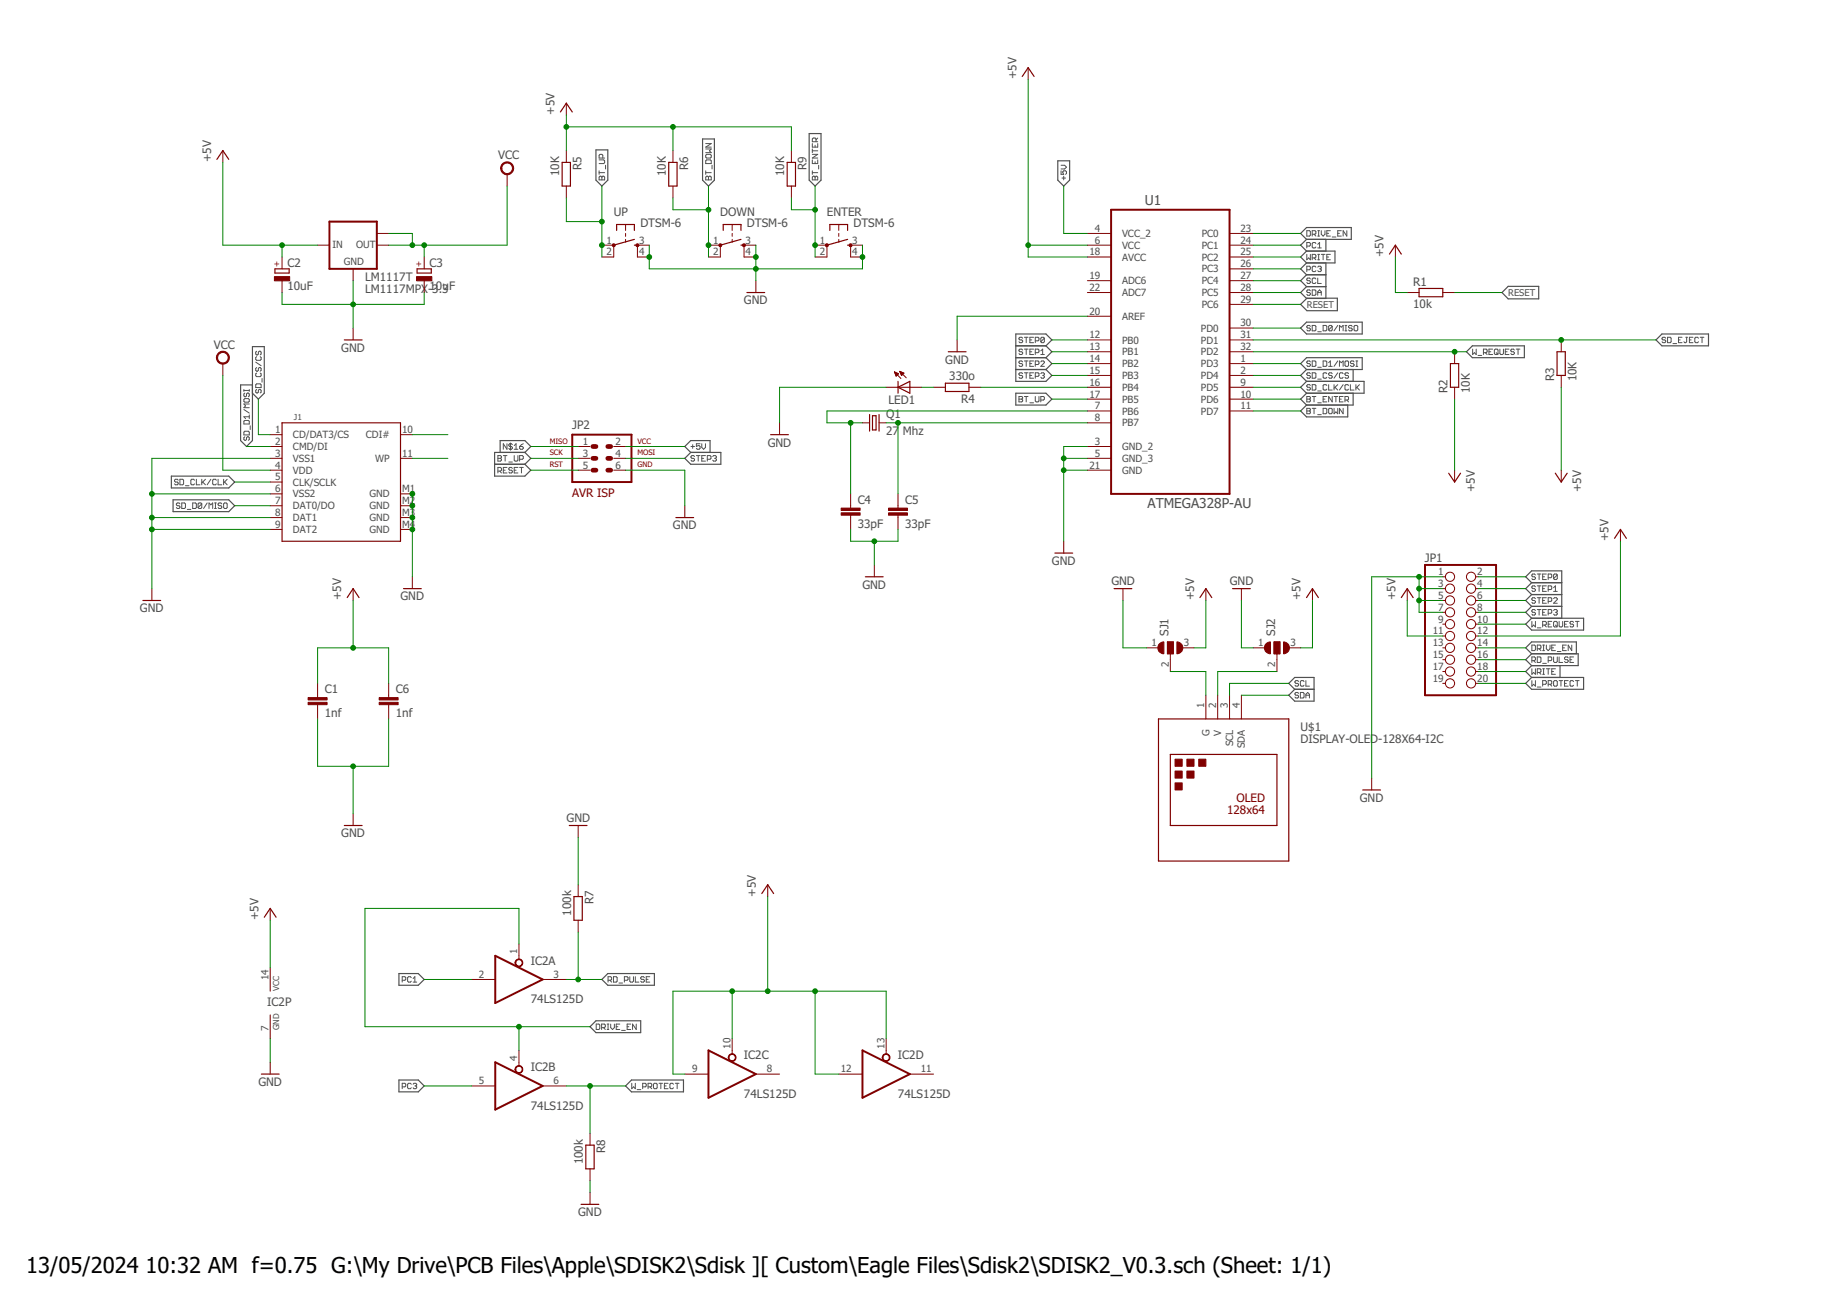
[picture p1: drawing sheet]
<svg xmlns="http://www.w3.org/2000/svg" width="297mm" height="210mm" viewBox="0 0 297 210" stroke-linecap="round" stroke-linejoin="round" font-family="sans-serif">
<g fill="none" stroke="#505050" stroke-width=".19">
<path d="M95.8 24.1h1.9v4.9l-.9 .9-1-.9zM113 22.4h1.9v6.6l-1 .9-.9-.9zM130.1 21.5h1.9v7.5l-.9 .9-1-.9zM170.1 25.9h1.9v3.1l-.9 .9-1-.9zM209.2 37.5l.9-.9h7.2v1.9h-7.2zM210.1 38.5l-.9 .9 .9 1M213.2 38.5v1.9M163.4 57.5h4.8M163.4 59.4h4.8M163.4 55.6h4.8M168.2 55.6l1-.9-1-1h-4.8v7.6h4.8l1-.9-1-1M168.2 55.6l1 1-1 .9"/>
<path d="M168.2 57.5l1 1-1 .9M209.2 58.5l.9-1h9v1.9h-9zM209.2 52.8l.9-1h9v1.9h-9zM209.2 49l1-1h4.9v2h-4.9zM210.1 40.4h4.6v1.9h-4.6M210.1 40.4l-.9 .9 .9 1M210.1 44.2l-.9 .9 .9 1M210.1 44.2h3.1M210.1 46.1h3.1M210.1 59.4l-.9 1 .9 .9M210.1 42.3l-.9 .9 .9 1M213.2 42.3v5.7h-3.1l-.9-.9 .9-1"/>
<path d="M217.6 59.4v1.9M235.8 56.6l1-1h8.4v1.9h-8.4zM241.6 47.1l.9-1h5v2h-5zM266.3 54.7l1-1h7.5v1.9h-7.5zM27.6 76.6h9.2l.9 .9-.9 1h-9.2zM40.6 61.9h-1.9v9l.9 .9 1-.9v-15.1h1.9v7.4l-.9 1-1-1M79.5 74.7h4.9M80.4 72.8v-1.9h4l1 .9-1 1M84.4 72.8h-4.9v3.8h4.9l1-1-1-.9M84.4 72.8l1 .9-1 1M111.1 72.8l-1-1 1-.9h3.1v1.9M111.1 72.8h4.8v1.9h-4.8l-1-1z"/>
<path d="M163.4 63.2h4.8l1 1-1 1h-4.8zM210.1 61.3h9.3v1.9h-9.3M210.1 61.3l-.9 1 .9 .9M210.1 63.2l-.9 1 .9 1M210.1 65.2l-.9 .9 .9 1h6.6v-1.9M217.6 63.2v2h-7.5M27.8 80.4h9l.9 .9-.9 1h-9zM246.3 93.7l-.9-.9 .9-1h4.9v7.6M246.3 93.7h4.9M246.3 93.7l-.9 1 .9 .9M246.3 95.6h4.9M246.3 95.6l-.9 1 .9 .9"/>
<path d="M246.3 97.5h4.9M246.3 97.5l-.9 1 .9 .9M246.3 99.4h8.4v1.9h-8.4l-.9-.9zM207.3 109.9l.9-.9h3.1v3.8h-3.1l-.9-1 .9-.9zM208.2 110.9h3.1M246.3 105.2l-.9-1 .9-.9h7.2v1.9M246.3 105.2h7.5v1.9h-7.5M246.3 107.1l-.9 .9 .9 1M246.3 109h8.4v1.9h-8.4l-.9-1zM246.3 105.2l-.9 .9 .9 1M250.9 107.1v1.9M64.2 156.6h3.1l.9 .9-.9 1h-3.1z"/>
<path d="M96.8 157.5l.9-.9h7.5v1.9h-7.5zM64.2 173.7h3.1l.9 1-.9 .9h-3.1zM94.9 165.1l.9-.9h7.2v1.9h-7.2zM100.6 174.7l1-1h8.3v1.9h-8.3z"/>
</g>
<g fill="none" stroke="#505050" stroke-width=".16">
<path d="M96.4 27.5v.5M96.4 25.7h.7l.1 .2v.3l-.1 .1h-.7M96.4 27.8h.8M96.5 28.3l.3 .2 .3-.2 .1 .2v.4h-.8v-.4zM96.8 28.5v.4M96.9 25.4v-.4l-.1-.2h-.3l-.1 .2v.4h.8M97.4 26.6v.6M113.5 28.5l.1-.2 .3 .2 .3-.2 .2 .2v.4h-.9zM113.5 27.8h.9M113.5 25.9l.1-.2h.6l.2 .2v.4h-.9zM113.5 25l.1-.2h.6l.2 .2v.3l-.2 .1h-.6l-.1-.1zM113.5 23.1h.9l-.9 .6h.9"/>
<path d="M113.5 27.5v.5M113.5 24h.9l-.3 .3 .3 .3h-.9M113.9 28.5v.4M114.5 26.6v.6M130.6 28.5l.2-.2 .3 .2 .3-.2 .1 .2v.4h-.9zM130.6 27.8h.9M130.6 25.7v.6h.9v-.6M130.6 24.8h.9l-.9 .6h.9M130.6 23.1v.6h.9v-.6M130.6 24v.6M130.6 27.5v.5M130.6 24.3h.9"/>
<path d="M131.1 23.4v.3M131.1 26v.3M131.1 28.5v.4M131.2 22.8v-.4l-.1-.2h-.3l-.2 .2v.4h.9M131.5 22.2l-.3 .3M131.7 26.6v.6M170.6 27.5v.5h.5l-.2-.4 .2-.1h.3l.1 .1v.3l-.1 .1M170.6 26.6h.6l.3 .3-.3 .3h-.6M170.8 28.6h.6M171.1 28.3v.6M210.2 37.1h.4l.1 .2v.5l-.1 .2h-.4zM210.2 39.6h.4l.1-.2-.1-.4h-.4v.9"/>
<path d="M211 37.7h.5l.1-.2v-.2l-.1-.2h-.5v.9M211.3 37.7l.3 .3M211.6 39.2l-.1-.2h-.3l-.2 .2v.5l.2 .2h.3l.1-.2M211.9 38h.3M211.9 37.1h.3M211.9 39.9h.6M211.9 39.3l.3-.3v.9M212.1 37.1v.9M212.5 37.1v.6l.3 .3 .3-.3v-.6M213.4 37.5h.3M214 37.1h-.6v.9h.6M214.2 38.1h.6"/>
<path d="M215.1 37.5h.3M215.7 37.1h-.6v.9h.6M216.6 37.1v.9l-.6-.9v.9M41.1 58.3l.9 .5M41.3 56.5l-.2 .1v.3l.3 .2 .2-.2v-.3l.2-.1 .2 .1v.3l-.2 .2M41.3 57.4l-.2 .1v.3l.2 .2h.5l.2-.2v-.3l-.2-.1M41.3 59.1l-.2 .2v.3l.3 .1 .2-.1v-.3l.2-.2 .2 .2v.3l-.2 .1M164.5 58.2l-.2-.1h-.3l-.1 .2 .1 .2h.3l.2 .3-.2 .1h-.3l-.1-.1M164.5 54.4l-.2-.1h-.3l-.1 .2 .1 .2h.3l.2 .3-.2 .1h-.3l-.1-.1M164.5 56.3l-.2-.1h-.3l-.1 .2 .1 .2h.3l.2 .3-.2 .1h-.3l-.1-.1M164.7 58.1h.6M164.7 54.3h.6"/>
<path d="M164.7 56.2h.6M164.7 60h.6M165 54.3v.8M165 56.2v.8M165 58.1v.8M165 60v.8M165.6 58.5h.3M165.6 54.7h.3M165.6 56.6h.3M166.2 58.1h-.6v.8h.6M166.2 54.3h-.6v.8h.6M166.2 56.2h-.6v.8h.6"/>
<path d="M166.2 60h-.6v.8h.6M166.5 58.6h.4l.2-.1v-.3l-.2-.1h-.4v.8M166.5 54.8h.4l.2-.1v-.3l-.2-.1h-.4v.8M166.5 56.7h.4l.2-.1v-.3l-.2-.1h-.4v.8M167.4 58.2l.1-.1h.3l.2 .1-.6 .7h.6M167.4 57h.6M167.4 56.4l.3-.2v.8M168 54.4l-.2-.1h-.3l-.1 .1v.6M168 54.4v.6l-.2 .1h-.3l-.1-.1M168 54.4l-.6 .6M210.2 40.9v.9l.3-.3 .2 .3v-.9M210.2 43.4h.4l.1-.2-.1-.4h-.4v.9"/>
<path d="M210.7 58.2l-.1-.1h-.3l-.1 .1 .1 .3h.3l.1 .1-.1 .3h-.3l-.1-.1M210.7 44.9l-.1-.2h-.3l-.1 .2 .1 .2h.3l.1 .2-.1 .3h-.3l-.1-.2M210.7 46.8l-.1-.2h-.3l-.1 .2 .1 .3h.3l.1 .1-.1 .3h-.3l-.1-.2M210.7 52.5l-.1-.2h-.3l-.1 .2 .1 .3h.3l.1 .1-.1 .3h-.3l-.1-.1M211 58.1h.5l.1 .1v.6l-.1 .1h-.5zM211 41.5h.5l.1-.2v-.2l-.1-.2h-.5v.9M211 46.6h.5l.1 .2v.5l-.1 .2h-.5zM211 52.3h.5l.1 .2v.6l-.1 .1h-.5zM211 60h.5l.1 .1v.6l-.1 .1h-.5zM211.3 41.5l.3 .3M211.6 43l-.1-.2h-.3l-.2 .2v.5l.2 .2h.3l.1-.2M211.6 44.9l-.1-.2h-.3l-.2 .2v.5l.2 .2h.3l.1-.2"/>
<path d="M211.9 59.1h.6M211.9 43l.2-.2h.2l.2 .2-.2 .2M211.9 47.5v-.6l.3-.3 .3 .3v.6M211.9 40.9h.3M211.9 41.8h.3M211.9 44.7v.9h.6M211.9 47.1h.6M211.9 53.4h.6M212.1 40.9v.9M212.2 43.2h.1M212.3 43.2l.2 .2-.2 .3h-.2l-.2-.2M212.5 40.9h.6"/>
<path d="M212.8 58.1h.4l.2 .1v.6l-.2 .1h-.4zM212.8 40.9v.9M212.8 52.3h.4l.2 .2v.6l-.2 .1h-.4zM213.4 41.3h.3M213.7 58.9h.5M213.7 58.3l.3-.2v.8M214 40.9h-.6v.9h.6M214.2 52.5l-.1-.2h-.3l-.1 .2v.6M214.2 52.5v.6l-.1 .1h-.3l-.1-.1M214.2 52.5l-.5 .6M215.1 58.1l-.6 .8M215.1 60l-.6 .8"/>
<path d="M215.1 52.3l-.6 .9M215.4 53.2v-.9l.3 .3 .3-.3v.9M215.4 58.9v-.8l.3 .2 .3-.2v.8M216.3 52.3h.3M216.3 53.2h.3M216.5 58.1h.2l.2 .1v.6l-.2 .1h-.2l-.2-.1v-.6zM216.5 52.3v.9M217.5 52.5l-.2-.2h-.3l-.1 .3 .1 .2h.3l.2 .3-.2 .1h-.3l-.1-.1M217.8 58.2l-.2-.1h-.3l-.1 .2 .1 .2h.3l.2 .3-.2 .1h-.3l-.1-.1M217.9 52.3h.3l.2 .2v.6l-.2 .1h-.3l-.1-.1v-.6zM218.1 58.1h.3M218.1 58.9h.3"/>
<path d="M218.2 58.1v.8M236.8 56.2v.8l.3-.3 .3 .3v-.8M237.7 57.2h.6M238.6 56.7h.4l.2-.1v-.3l-.2-.1h-.4v.8M238.9 56.7l.3 .3M239.5 56.6h.3M240.1 56.2h-.6v.8h.6M240.5 56.2h.3l.1 .1v.6l-.1 .1h-.3l-.2-.1v-.6zM240.6 56.7l.3 .3M241.2 56.2v.7l.2 .1h.2l.2-.1v-.7M242.1 56.6h.3M242.7 56.2h-.6v.8h.6"/>
<path d="M243.5 56.3l-.1-.1h-.3l-.1 .1 .1 .3h.3l.1 .1-.1 .3h-.3l-.1-.1M243.8 56.2h.6M244.1 56.2v.8M267.9 54.4l-.2-.1h-.3l-.1 .2 .1 .2h.3l.2 .3-.2 .1h-.3l-.1-.1M268.2 54.3h.4l.2 .1v.6l-.2 .1h-.4zM269 55.3h.6M269.9 54.7h.3M270.5 54.3h-.6v.8h.6M271.1 54.3h.3M271.3 54.3v.7l-.2 .1-.3-.1M271.7 54.7h.3M272.3 54.3h-.6v.8h.6"/>
<path d="M273.2 54.4l-.2-.1h-.3l-.1 .1v.6l.1 .1h.3l.2-.1M273.4 54.3h.6M273.7 54.3v.8M28.7 77.2l-.2-.1h-.3l-.1 .1 .1 .3h.3l.2 .2-.2 .3h-.3l-.1-.2M28.9 77.1h.5l.1 .1v.6l-.1 .2h-.5zM29.8 78.1h.6M31.3 77.2l-.2-.1h-.3l-.1 .1v.6l.1 .2h.3l.2-.2M31.6 77.1v.9h.6M32.4 77.1v.9M32.6 77.5l.4 .5M33 77.1l-.6 .6M33.9 77.1l-.6 .9"/>
<path d="M34.8 77.2l-.2-.1h-.2l-.2 .1v.6l.2 .2h.2l.2-.2M35.1 77.1v.9h.6M36 77.1v.9M36.1 77.5l.4 .5M36.5 77.1l-.5 .6M39.2 62.7v.2M39.2 64.3l.2-.2h.5l.2 .2v.3l-.2 .1h-.5l-.2-.1zM39.2 67.8l.2-.2h.5l.2 .2v.4h-.9zM39.2 65.9l.9 .5M39.2 62.8h.9M39.4 70.3l-.2 .1v.3l.3 .1 .1-.1v-.3l.3-.1 .2 .1v.3l-.2 .1M39.4 63.2l-.2 .2v.3l.2 .1 .2-.1v-.3l.2-.2 .3 .2v.3l-.2 .1"/>
<path d="M39.4 69.4h.5l.2 .1v.5h-.9v-.5zM40.1 62.7v.2M40.1 66.7v.6M40.1 67h-.9l.3 .3M40.1 65h-.9l.3 .3-.3 .3h.9M40.2 68.5v.6M41.1 61.9l.2-.2h.5l.2 .2v.4h-.9zM41.3 62.6l-.2 .2v.3l.3 .1 .2-.1v-.3l.2-.2 .2 .2v.3l-.2 .1M41.3 60l-.2 .1v.3l.2 .2h.5l.2-.2v-.3l-.2-.1M42.1 60.9v.6M80.1 73.3h.4l.1 .1-.1 .3 .1 .3-.1 .2h-.4zM80.1 73.7h.4"/>
<path d="M80.1 75.8h.4l.1-.2v-.3l-.1-.1h-.4v.9M80.4 75.8l.2 .3M80.9 73.3h.6M80.9 75.6h.3M81.2 73.3v.9M81.5 71.4v.9l-.6-.9v.9M81.5 75.2h-.6v.9h.6M81.8 74.3h.6M82.1 71.2v1.2M82.4 71.5l-.1-.1h-.3l-.2 .3 .2 .1h.3l.1 .3-.1 .2h-.3l-.2-.2M82.4 75.3l-.1-.1h-.3l-.2 .3 .2 .1h.3l.1 .3-.1 .2h-.3l-.2-.2M82.7 72.3h.6"/>
<path d="M82.7 73.3v.7l.1 .2h.3l.2-.2v-.7M82.7 71.7l.3-.3v.9M82.7 75.6h.3M83.3 75.2h-.6v.9h.6M83.6 71.8h.4l.2 .3-.2 .2h-.3l-.1-.2zM83.6 73.9h.4l.2-.2v-.3l-.2-.1h-.4v.9M83.6 75.2h.6M83.9 75.2v.9M84.2 71.4l-.6 .4M111.1 71.8h.6M111.4 71.5v.6M111.7 73.4l-.2-.1h-.2l-.2 .1 .2 .3h.2l.2 .2-.2 .3h-.2l-.2-.2"/>
<path d="M112 73.3h.6M112.3 73.3v.9M112.6 71.4h-.6v.4l.3-.1 .3 .1v.3l-.2 .2h-.3l-.1-.2M112.9 71.4v.6l.3 .3 .3-.3v-.6M112.9 73.7h.3M113.5 73.3h-.6v.9h.6M113.7 73.9h.5l.1-.2v-.3l-.1-.1h-.5v.9M114.6 73.4l.2-.1h.3l.1 .1-.1 .3M114.9 73.7h.2M115.1 73.7l.1 .2-.1 .3h-.3l-.2-.2M163.9 63.8h.4l.2 .1-.2 .3 .2 .3-.2 .1h-.4zM163.9 64.2h.4"/>
<path d="M164.5 60.1l-.2-.1h-.3l-.1 .1 .1 .3h.3l.2 .1-.2 .3h-.3l-.1-.1M164.7 63.8h.6M165 63.8v.8M165.6 60.4h.3M165.6 64.8h.6M166.5 60.5h.4l.2-.1v-.3l-.2-.1h-.4v.8M166.5 63.8v.7l.1 .1h.3l.2-.1v-.7M167.4 64.3h.4l.2-.1v-.3l-.2-.1h-.4v.8M167.4 60.1l.4-.1 .2 .1-.2 .3M167.7 60.4h.1M167.8 60.4l.2 .1-.2 .3h-.3l-.1-.1M210.2 63.8h.4l.1 .1-.1 .3 .1 .3-.1 .1h-.4z"/>
<path d="M210.2 65.7h.4l.1 .1-.1 .3 .1 .3-.1 .1h-.4zM210.2 64.2h.4M210.2 66.1h.4M210.7 60.1l-.1-.1h-.3l-.1 .1 .1 .3h.3l.1 .1-.1 .3h-.3l-.1-.1M210.7 62l-.1-.1h-.3l-.1 .1 .1 .3h.3l.1 .1-.1 .3h-.3l-.1-.1M211 61.9h.5l.1 .1v.6l-.1 .1h-.5zM211 63.8h.6M211 65.7h.6M211.3 63.8v.8M211.3 65.7v.8M211.9 64.8h.6M211.9 61h.6"/>
<path d="M211.9 62.9h.6M211.9 66.7h.6M212.8 65.7h.4l.2 .1v.6l-.2 .1h-.4zM212.8 64.2h.3M213.4 60.1l-.2-.1h-.3l-.1 .1v.6l.1 .1h.3l.2-.1M213.4 62l-.2-.1h-.3l-.1 .1v.6l.1 .1h.3l.2-.1M213.4 63.8h-.6v.8h.6M213.7 61.9v.8h.5M213.8 65.7h.3l.1 .1v.6l-.1 .1h-.3l-.1-.1v-.6zM214.2 60.1l-.1-.1h-.3l-.1 .1 .1 .3h.3l.1 .1-.1 .3h-.3l-.1-.1M214.2 63.8v.8l-.5-.8v.8M214.5 63.8h.6"/>
<path d="M214.5 65.7v.8l.3-.2 .3 .2v-.8M214.5 61.9v.8M214.7 62.3l.4 .4M214.8 63.8v.8M215.1 61.9l-.6 .5M215.4 64.2h.3M216 60.1l-.1-.1h-.3l-.2 .1v.6l.2 .1h.3l.1-.1M216 63.8h-.6v.8h.6M216 65.7v.8l-.6-.8v.8M216 61.9l-.6 .8M216.3 64.3h.4l.2-.1v-.3l-.2-.1h-.4v.8M216.6 64.3l.3 .3"/>
<path d="M216.9 60.1l-.2-.1h-.2l-.2 .1 .2 .3h.2l.2 .1-.2 .3h-.2l-.2-.1M216.9 62l-.2-.1h-.2l-.2 .1v.6l.2 .1h.2l.2-.1M217.2 61.9v.8h.6M218.1 61.9v.8M218.2 62.3l.4 .4M218.6 61.9l-.5 .5M28.9 81l-.1-.1h-.3l-.1 .1 .1 .3h.3l.1 .2-.1 .3h-.3l-.1-.2M29.2 80.9h.5l.1 .1v.6l-.1 .2h-.5zM30.1 81.9h.6M31 80.9h.4l.2 .1v.6l-.2 .2h-.4zM32.4 81v.6l-.1 .2h-.3l-.1-.2M32.4 81l-.1-.1h-.3l-.1 .1v.6"/>
<path d="M32.4 81l-.5 .6M33.3 80.9l-.6 .9M33.6 81.8v-.9l.3 .3 .3-.3v.9M34.5 80.9h.3M34.5 81.8h.3M34.6 80.9v.9M35.7 81l-.2-.1h-.3l-.1 .3 .1 .1h.3l.2 .3-.2 .2h-.3l-.1-.2M36.1 80.9h.3l.1 .1v.6l-.1 .2h-.3l-.1-.2v-.6zM246.4 99.9v.9l.2-.3 .3 .3v-.9M246.9 92.5l-.1-.2h-.3l-.1 .3 .1 .2h.3l.1 .3-.1 .1h-.3l-.1-.1M246.9 94.4l-.1-.2h-.3l-.1 .3 .1 .2h.3l.1 .3-.1 .1h-.3l-.1-.1M246.9 96.3l-.1-.2h-.3l-.1 .3 .1 .2h.3l.1 .3-.1 .1h-.3l-.1-.1"/>
<path d="M246.9 98.2l-.1-.2h-.3l-.1 .3 .1 .2h.3l.1 .3-.1 .1h-.3l-.1-.1M247.2 92.3h.6M247.2 94.2h.6M247.2 96.1h.6M247.2 98h.6M247.5 92.3v.9M247.5 94.2v.9M247.5 96.1v.9M247.5 98v.9M248.1 92.8h.3M248.1 94.7h.3M248.1 96.6h.3"/>
<path d="M248.1 98.5h.3M248.7 92.3h-.6v.9h.6M248.7 94.2h-.6v.9h.6M248.7 96.1h-.6v.9h.6M248.7 98h-.6v.9h.6M249 92.9h.4l.2-.1v-.3l-.2-.2h-.4v.9M249 94.8h.4l.2-.1v-.3l-.2-.2h-.4v.9M249 96.7h.4l.2-.1v-.3l-.2-.2h-.4v.9M249 98.6h.4l.2-.1v-.3l-.2-.2h-.4v.9M249.6 99.9h-.6v.9h.6M249.9 96.3l.1-.2h.3l.1 .2v.1l-.5 .6h.5M249.9 98.2l.1-.2h.3l.1 .2-.1 .3"/>
<path d="M249.9 95.1h.5M249.9 94.5l.2-.3v.9M250 99.9h.3l.1 .2v.6l-.1 .1h-.3l-.1-.1v-.6zM250.1 98.5h.2M250.3 98.5l.1 .1-.1 .3h-.3l-.1-.1M250.4 92.5l-.1-.2h-.3l-.1 .2v.6M250.4 92.5v.6l-.1 .1h-.3l-.1-.1M250.4 92.5l-.5 .6M250.7 99.9v.8l.2 .1h.3l.1-.1v-.8M252.2 99.9h-.6v.9h.6M253.4 99.9h.6M253.7 99.9v.9"/>
<path d="M208.8 109.6l-.1-.1h-.3l-.1 .1 .1 .3h.3l.1 .2-.1 .3h-.3l-.1-.2M208.8 111.5l-.1-.1h-.3l-.1 .1 .1 .3h.3l.1 .2-.1 .3h-.3l-.1-.2M209.1 111.4h.5l.1 .1v.6l-.1 .2h-.5zM209.7 109.6l-.1-.1h-.3l-.2 .1v.6l.2 .2h.3l.1-.2M210 109.5v.9h.6M210 112.3v-.6l.3-.3 .3 .3v.6M210 111.8h.6M246.4 103.8h.4l.1 .1v.6l-.1 .1h-.4zM246.4 106.3h.4l.1-.2v-.3l-.1-.1h-.4v.9M246.4 107.6v.9l.2-.3 .3 .3v-.9M246.4 109.5v.9l.2-.3 .3 .3v-.9M246.6 106.3l.3 .3"/>
<path d="M247.2 104.4h.5l.1-.2v-.3l-.1-.1h-.5v.8M247.2 105.7h.5l.1 .1v.6l-.1 .2h-.5zM247.2 108.2h.5l.1-.2v-.3l-.1-.1h-.5v.9M247.2 101h.6M247.2 110.5h.6M247.5 104.4l.3 .2M247.5 108.2l.3 .3M248.1 100.5h.4l.2-.1v-.3l-.2-.2h-.4v.9M248.1 110.1h.4l.2-.2v-.3l-.2-.1h-.4v.9M248.1 104.6h.3M248.1 103.8h.3M248.1 107.6h.3"/>
<path d="M248.1 108.5h.3M248.1 106.7h.6M248.2 103.8v.8M248.2 107.6v.9M248.4 100.5l.3 .3M248.7 103.8v.6l.3 .2 .3-.2v-.6M248.7 107.6h.6M249 106.3h.4l.2-.2v-.3l-.2-.1h-.4v.9M249 107.6v.9M249 110.1h.4l.2-.2v-.3l-.2-.1h-.4v.9M249 100.4h.3M249.3 110.1l.3 .3"/>
<path d="M249.6 104.2h.3M249.6 108h.3M249.9 105.7v.7l.1 .2h.3l.1-.2v-.7M250 109.5h.3l.1 .1v.6l-.1 .2h-.3l-.1-.2v-.6zM250.1 103.8h-.5v.8h.5M250.1 107.6h-.5v.9h.5M250.1 100.5l.3 .3M250.4 104.8h.6M250.7 109.5h.6M250.7 105.7v.9h.6M251 109.5v.9M251.3 104.2h.3"/>
<path d="M251.6 109.9h.3M251.6 100.4h.3M251.9 103.8h-.6v.8h.6M252.2 105.8l-.1-.1h-.3l-.2 .3 .2 .1h.3l.1 .3-.1 .2h-.3l-.2-.2M252.2 109.5h-.6v.9h.6M252.5 106.1h.3M252.8 103.8v.8l-.6-.8v.8M253.1 109.6l-.2-.1h-.3l-.1 .1v.6l.1 .2h.3l.2-.2M253.1 100.1l-.2-.2h-.3l-.1 .3 .1 .2h.3l.2 .3-.2 .1h-.3l-.1-.1M253.1 105.7h-.6v.9h.6M253.4 109.5h.6M253.7 109.5v.9"/>
<path d="M64.7 157.7h.4l.2-.2v-.3l-.2-.1h-.4v.9M66.1 157.2l-.1-.1h-.3l-.1 .1v.6l.1 .2h.3l.1-.2M66.4 158h.6M66.4 157.4l.3-.3v.9M97.8 157.7h.4l.2-.2v-.3l-.2-.1h-.4v.9M98.1 157.7l.3 .3M98.7 157.1h.4l.2 .1v.6l-.2 .2h-.4zM99.5 158.1h.6M100.4 157.7h.5l.1-.2v-.3l-.1-.1h-.5v.9M101.3 157.1v.7l.1 .2h.3l.2-.2v-.7M102.2 157.1v.9h.5M103.6 157.2l-.1-.1h-.3l-.2 .3 .2 .1h.3l.1 .3-.1 .2h-.3l-.2-.2"/>
<path d="M103.9 157.5h.3M104.5 157.1h-.6v.9h.6M64.7 174.8h.4l.2-.1v-.3l-.2-.2h-.4v.9M66.1 174.4l-.1-.2h-.3l-.1 .2v.6l.1 .1h.3l.1-.1M66.4 174.4l.2-.2h.3l.1 .2-.1 .3M66.7 174.7h.2M66.9 174.7l.1 .1-.1 .3h-.3l-.2-.1M95.9 164.7h.4l.2 .2v.5l-.2 .2h-.4zM96.8 165.3h.4l.1-.2v-.2l-.1-.2h-.4v.9M97 165.3l.3 .3M97.6 165.6h.3M97.6 164.7h.3"/>
<path d="M97.8 164.7v.9M98.2 164.7v.6l.3 .3 .3-.3v-.6M99.1 165.1h.3M99.7 164.7h-.6v.9h.6M100 165.7h.6M100.9 165.1h.2M101.4 164.7h-.5v.9h.5M101.6 174.2v.9l.3-.3 .3 .3v-.9M102.3 164.7v.9l-.6-.9v.9M102.5 175.3h.6M103.4 174.8h.4l.1-.1v-.3l-.1-.2h-.4v.9M104.2 174.8h.5l.1-.1v-.3l-.1-.2h-.5v.9"/>
<path d="M104.5 174.8l.3 .3M105.1 174.4l.1-.2h.3l.2 .2v.6l-.2 .1h-.3l-.1-.1zM106 174.2h.6M106.3 174.2v.9M106.8 174.7h.3M107.4 174.2h-.6v.9h.6M108.3 174.4l-.1-.2h-.3l-.2 .2v.6l.2 .1h.3l.1-.1M108.6 174.2h.6M108.9 174.2v.9"/>
</g>
<g fill="none" stroke="#800000" stroke-width=".19">
<path d="M90.1 18l1-1.4 .9 1.4M164.4 12.3l1-1.4 .9 1.4M34.9 25.6l.9-1.4 1 1.4M90.4 26.1h1.3v3.8h-1.3zM99.2 37.1v-1h2.8v1M102 39.4h.5M102 38.5l-3.3 .9M107.5 26.1h1.4v3.8h-1.4zM116.3 37.1v-1h2.9v1M119.2 39.4h.5M119.2 38.5l-3.4 .9M126.6 26.1h1.3v3.8h-1.3z"/>
<path d="M133.5 37.1v-1h2.8v1M136.3 39.4h.5M136.3 38.5l-3.3 .9M44.2 43.2h2.3v.7h-2.3zM55.4 54.7h2.8M67.1 43.2h2.3v.7h-2.3zM120.1 47.1h2.9M152.5 56.6h2.9M223.5 40.9l.9-1.5 1 1.5M228.2 46.4h3.8v1.3h-3.8zM233.3 58.5h1.3v3.8h-1.3zM250.4 56.6h1.3v3.8h-1.3z"/>
<path d="M45.4 68h19v19.1h-19zM123.9 69.9h2.9M139.8 66.7v2.6M140.3 66.9h.6v2.3h-.6zM141.4 66.7v2.6M144.4 62.3l1.9-1v1.9zM144.4 61.3v1.9M152 61.6h3.8v1.4h-3.8zM233 76.1l.9 1.4 1-1.4M250.1 76.1l1 1.4 .9-1.4M23 96.6h2.8M55.8 96.1l1-1.4 .9 1.4"/>
<path d="M64.9 94.7h2.9M108.7 83.2h2.8M139.2 92.8h2.8M169.7 89h2.8M179.2 94.7h2.8M193 96.1l.9-1.4 1 1.4M198.2 94.7h2.9M210.1 96.1l1-1.4 .9 1.4M225.4 96.1l.9-1.4 1 1.4M259.7 86.6l.9-1.4 1 1.4M186.3 115.6h21v22.9h-21zM55.4 132.8h2.8"/>
<path d="M91.5 132.8h2.9M188.2 121.3h17.2v11.5h-17.2zM219.2 127.1h2.8M42.5 147.5l1-1.4 .9 1.4M92.3 144.2h1.3v3.8h-1.3zM122.5 143.7l1-1.4 .9 1.4M42 172.8h2.9M93.5 193.7h2.8M94.2 184.2h1.3v3.8h-1.3z"/>
</g>
<g fill="#800000" stroke="#800000" stroke-width=".16">
<path d="M67 44.5h2.4v.7h-2.4z"/>
<path d="M135.3 82.5h3v.4h-3z"/>
<path d="M135.3 81.7h3v.4h-3z"/>
<path d="M142.9 82.5h3v.4h-3z"/>
<path d="M142.9 81.7h3v.4h-3z"/>
<path d="M44.1 44.5h2.5v.7h-2.5z"/>
<path d="M49.6 113h3v.3h-3z"/>
<path d="M49.6 112.2h3v.4h-3z"/>
<path d="M61 113h3v.3h-3z"/>
<path d="M61 112.2h3v.4h-3z"/>
<path d="M189 122.1h1.1v1.2h-1.1z"/>
<path d="M190.9 122.1h1.1v1.2h-1.1z"/>
<path d="M189 124h1.1v1.2h-1.1z"/>
<path d="M192.8 122.1h1.1v1.2h-1.1z"/>
<path d="M189 125.9h1.1v1.2h-1.1z"/>
<path d="M190.9 124h1.1v1.2h-1.1z"/>
<path d="M187.7 103.3h1v1.9h-1z"/>
<path d="M204.9 103.3h.9v1.9h-.9z"/>
</g>
<g fill="none" stroke="#800000" stroke-width=".16">
<path d="M91.1 16.6v1.9M165.4 10.9v1.9M35.8 24.2v1.9M51.1 39.4h1.9M60.6 39.4h1.9M60.6 37.5h1.9M81.6 28v1.9M91.1 24.2v1.9M91.1 29.9v1.9M96.8 39.4h1.9v1.9h-1.9M100.6 36.1v1M100.6 37.5v.5"/>
<path d="M100.6 38.5v.5M104.4 39.4h-1.9v1.9h1.9M108.2 24.2v1.9M108.2 29.9v1.9M113.9 39.4h1.9v1.9h-1.9M117.8 36.1v1M117.8 37.5v.5M117.8 38.5v.5M121.6 39.4h-1.9v1.9h1.9M127.3 24.2v1.9M127.3 29.9v1.9M131.1 39.4h1.9v1.9h-1.9"/>
<path d="M134.9 36.1v1M134.9 37.5v.5M134.9 38.5v.5M138.7 39.4h-1.9v1.9h1.9M174.9 39.4h3.8M174.9 37.5h3.8M197.7 39.4h3.8M197.7 37.5h3.8M224.4 39.4v1.9M35.8 58.5v1.9M45.4 41.3v1.9M45.4 45.1v2"/>
<path d="M56.8 43.2v1.9M56.8 52.8v1.9M68.2 41.3v1.9M68.2 45.1v2M121.6 45.1v2M143.8 59.8l1.1 1.1M143.8 59.9h.1M143.8 59.8l.7 .3M143.8 59.8l.3 .7 .4-.4M143.9 59.9h.2M144.7 59.7l1.1 1.1M144.7 59.7l.7 .3-.4 .4z"/>
<path d="M144.7 59.8h.1M144.8 59.9h.2M144.8 59.9h.4M153.9 54.7v1.9M174.9 41.3h3.8M174.9 45.1h3.8M174.9 47.1h3.8M174.9 50.9h3.8M174.9 54.7h3.8M174.9 56.6h3.8M174.9 58.5h3.8M197.7 41.3h3.8"/>
<path d="M197.7 45.1h3.8M197.7 47.1h3.8M197.7 54.7h3.8M197.7 56.6h3.8M197.7 58.5h3.8M197.7 43.2h3.8M197.7 49h3.8M197.7 52.8h3.8M226.3 47.1h1.9M232 47.1h1.9M233.9 56.6v1.9M251.1 54.7v1.9"/>
<path d="M43.5 69.9h1.9M43.5 71.8h1.9M43.5 77.5h1.9M43.5 79.4h1.9M43.5 73.7h1.9M43.5 75.6h1.9M64.4 69.9h1.9M64.4 79.4h1.9M64.4 73.7h1.9M93 71.8h1.9M93 73.7h1.9M93 75.6h1.9"/>
<path d="M98.7 71.8h1.9M98.7 73.7h1.9M98.7 75.6h1.9M125.4 68v1.9M136.8 79.4v2.3M138.7 68h1.1M141.4 68h1.1M142.5 62.3h5.7M143.9 60h.4M144 60.1h.5M144 60.2h.4M144 60.3h.3"/>
<path d="M144.1 60.4h.2M144.1 60.5h.1M144.4 79.4v2.3M144.8 60h.6M144.9 60.1h.4M144.9 60.2h.3M144.9 60.3h.2M145 60.4h.1M150.1 62.3h1.9M155.8 62.3h1.9M174.9 68h3.8M174.9 71.8h3.8"/>
<path d="M174.9 73.7h3.8M174.9 75.6h3.8M174.9 60.4h3.8M174.9 62.3h3.8M174.9 64.2h3.8M174.9 66.1h3.8M197.7 60.4h3.8M197.7 62.3h3.8M197.7 64.2h3.8M197.7 66.1h3.8M233.9 62.3v1.9M233.9 75.6v1.9"/>
<path d="M251.1 60.4v1.9M251.1 75.6v1.9M24.4 94.7v1.9M43.5 81.3h1.9M43.5 83.2h1.9M43.5 85.2h1.9M56.8 94.7v1.9M64.4 81.3h1.9M64.4 83.2h1.9M64.4 85.2h1.9M66.3 92.8v1.9M110.1 81.3v1.9"/>
<path d="M136.8 82.9v2.3M140.6 90.9v1.9M144.4 82.9v2.3M171.1 87.1v1.9M180.6 94.7v1.9M193.9 94.7v1.9M199.6 94.7v1.9M211.1 94.7v1.9M226.3 94.7v1.9M232 92.8h.5M232 94.7h.5M232 96.6h.5"/>
<path d="M232 98.5h.5M237.3 92.8h.4M237.3 94.7h.4M237.3 96.6h.4M237.3 98.5h.4M260.6 85.2v1.9M51.1 109.9v2.3M51.1 113.3v2.3M62.5 109.9v2.3M62.5 113.3v2.3M184.4 104.2h1.9M187.7 103.3h1v1.9h-1z"/>
<path d="M188.2 105.2v2.8M190.1 104.2h1.9M193.9 111.8v3.8M195.8 111.8v3.8M197.7 111.8v3.8M199.6 111.8v3.8M201.5 104.2h2M204.9 103.3h.9v1.9h-.9zM205.4 105.2v2.8M207.3 104.2h1.9M232 100.4h.5M232 102.3h.5"/>
<path d="M232 104.2h.5M232 106.1h.5M232 108h.5M232 109.9h.5M237.3 100.4h.4M237.3 102.3h.4M237.3 104.2h.4M237.3 106.1h.4M237.3 108h.4M237.3 109.9h.4M56.8 130.9v1.9M93 132.8v1.9"/>
<path d="M220.6 125.2v1.9M43.5 146.1v1.9M43.5 155.6v3.8M75.8 157.5h3.9M83.5 151.8v2.5M87.3 157.5h3.8M93 142.3v1.9M93 148v1.9M123.5 142.3v1.9M43.5 163.2v3.8M43.5 170.9v1.9M75.8 174.7h3.9"/>
<path d="M83.5 169v2.4M87.3 174.7h3.8M110.1 172.8h3.8M117.8 167v2.5M121.6 172.8h3.8M134.9 172.8h3.8M142.5 167v2.5M146.3 172.8h3.8M94.9 182.3v1.9M94.9 188v1.9M94.9 191.8v1.9"/>
<circle cx="233.2" cy="94.7" r=".74"/>
<circle cx="233.2" cy="92.8" r=".74"/>
<circle cx="233.2" cy="96.6" r=".74"/>
<circle cx="233.2" cy="98.5" r=".74"/>
<circle cx="236.6" cy="94.7" r=".74"/>
<circle cx="236.6" cy="92.8" r=".74"/>
<circle cx="236.6" cy="96.6" r=".74"/>
<circle cx="236.6" cy="98.5" r=".74"/>
<circle cx="233.2" cy="100.4" r=".74"/>
<circle cx="233.2" cy="104.2" r=".74"/>
<circle cx="233.2" cy="102.3" r=".74"/>
<circle cx="233.2" cy="106.1" r=".74"/>
<circle cx="233.2" cy="108" r=".74"/>
<circle cx="233.2" cy="109.9" r=".74"/>
<circle cx="236.6" cy="108" r=".74"/>
<circle cx="236.6" cy="109.9" r=".74"/>
<circle cx="236.6" cy="100.4" r=".74"/>
<circle cx="236.6" cy="102.3" r=".74"/>
<circle cx="236.6" cy="104.2" r=".74"/>
<circle cx="236.6" cy="106.1" r=".74"/>
</g>
<path d="M53 35.6h7.6v7.6h-7.6zM178.7 33.7h19v45.7h-19zM92 69.9h9.6v7.6h-9.6zM229.2 90.9h11.4v20.9h-11.4zM79.7 153.7l7.6 3.8-7.6 3.8zM79.7 170.9l7.6 3.8-7.6 3.8zM113.9 169l7.7 3.8-7.7 3.8zM138.7 169l7.6 3.8-7.6 3.8z" fill="none" stroke="#800000" stroke-width=".32"/>
<g fill="#800000" stroke="#800000" stroke-width=".16">
<path d="M98.5 39.3h.4l.1 .1-.1 .2h-.4l-.1-.2z" fill-rule="evenodd"/>
<path d="M102.3 39.3h.4l.1 .1-.1 .2h-.4v-.2z" fill-rule="evenodd"/>
<path d="M115.7 39.3h.3v.3h-.3l-.1-.2z" fill-rule="evenodd"/>
<path d="M119.5 39.3h.3v.3h-.3z" fill-rule="evenodd"/>
<path d="M80.9 26.3a1.05 1.05 0 0 1 1.6 .3 1.05 1.05 0 0 1-.7 1.5 1.05 1.05 0 0 1-1.3-1h.2a.86 .86 0 0 1 1.3-.8 .86 .86 0 0 1 .1 1.5 .86 .86 0 0 1-1.4-.5v-.2h-.2l.2-.6z" fill-rule="evenodd"/>
<path d="M132.8 39.3h.4v.3h-.4z" fill-rule="evenodd"/>
<path d="M136.6 39.3h.4v.3h-.4z" fill-rule="evenodd"/>
<path d="M35.2 56.7a1.05 1.05 0 0 1 1.6 .4 1.05 1.05 0 0 1-.7 1.5 1.05 1.05 0 0 1-1.3-1.1h.2a.85 .85 0 0 1 1.2-.8 .85 .85 0 0 1 .2 1.4 .85 .85 0 0 1-1.4-.3v-.3h-.2v-.3z" fill-rule="evenodd"/>
<path d="M189.3 103.3a.95 .95 0 0 1 .9 .9 .95 .95 0 0 1-.9 1z" fill-rule="evenodd"/>
<path d="M186.5 103.5l.7-.2v1.9a.94 .94 0 0 1-.9-.7 .94 .94 0 0 1 .2-1z" fill-rule="evenodd"/>
<path d="M206.4 103.3a.95 .95 0 0 1 1 .9 .95 .95 0 0 1-1 1z" fill-rule="evenodd"/>
<path d="M203.7 103.5l.6-.2v1.9a.94 .94 0 0 1-.9-.7 .94 .94 0 0 1 .3-1z" fill-rule="evenodd"/>
<path d="M83 154.5a.63 .63 0 0 1 1 .1 .63 .63 0 0 1-.4 .9 .63 .63 0 0 1-.8-.6h.2a.52 .52 0 0 1 .7-.5 .52 .52 0 0 1 .1 .9 .52 .52 0 0 1-.8-.3v-.1h-.2z" fill-rule="evenodd"/>
<path d="M83 171.6a.63 .63 0 0 1 1 .1 .63 .63 0 0 1-.4 .9 .63 .63 0 0 1-.8-.6h.2a.52 .52 0 0 1 .7-.4 .52 .52 0 0 1 .1 .8 .52 .52 0 0 1-.8-.2v-.2h-.2z" fill-rule="evenodd"/>
<path d="M117.3 169.7a.63 .63 0 0 1 1 .1 .63 .63 0 0 1-.4 .9 .63 .63 0 0 1-.8-.6h.1a.52 .52 0 0 1 .7-.5 .52 .52 0 0 1 .2 .8 .52 .52 0 0 1-.8-.1l-.1-.2h-.1z" fill-rule="evenodd"/>
<path d="M142 169.7a.63 .63 0 0 1 1 .1 .63 .63 0 0 1-.3 .9 .63 .63 0 0 1-.8-.6h.1a.51 .51 0 0 1 .7-.5 .51 .51 0 0 1 .2 .8 .51 .51 0 0 1-.9-.1v-.2h-.1z" fill-rule="evenodd"/>
</g>
<path d="M95.4 71.8h.4M95.4 73.7h.4M95.4 75.6h.4M97.7 71.8h.5M97.7 73.7h.5M97.7 75.6h.5" fill="none" stroke="#800000" stroke-width=".76"/>
<g fill="#008000" stroke="#008000" stroke-width=".16">
<circle cx="56.8" cy="49" r=".38"/>
<circle cx="24.4" cy="79.4" r=".38"/>
<circle cx="24.4" cy="83.2" r=".38"/>
<circle cx="24.4" cy="85.2" r=".38"/>
<circle cx="66.3" cy="79.4" r=".38"/>
<circle cx="66.3" cy="81.3" r=".38"/>
<circle cx="66.3" cy="83.2" r=".38"/>
<circle cx="66.3" cy="85.2" r=".38"/>
<circle cx="104.4" cy="41.3" r=".38"/>
<circle cx="121.6" cy="41.3" r=".38"/>
<circle cx="121.6" cy="43.2" r=".38"/>
<circle cx="138.7" cy="41.3" r=".38"/>
<circle cx="171.1" cy="73.7" r=".38"/>
<circle cx="171.1" cy="75.6" r=".38"/>
<circle cx="140.6" cy="87.1" r=".38"/>
<circle cx="228.2" cy="92.8" r=".38"/>
<circle cx="228.2" cy="96.6" r=".38"/>
<circle cx="228.2" cy="94.7" r=".38"/>
<circle cx="56.8" cy="123.3" r=".38"/>
<circle cx="45.4" cy="39.4" r=".38"/>
<circle cx="165.4" cy="39.4" r=".38"/>
<circle cx="131.1" cy="159.4" r=".38"/>
<circle cx="117.8" cy="159.4" r=".38"/>
<circle cx="123.5" cy="159.4" r=".38"/>
<circle cx="56.8" cy="104.2" r=".38"/>
<circle cx="91.1" cy="20.4" r=".38"/>
<circle cx="108.2" cy="20.4" r=".38"/>
<circle cx="96.8" cy="39.4" r=".38"/>
<circle cx="96.8" cy="35.6" r=".38"/>
<circle cx="144.4" cy="68" r=".38"/>
<circle cx="136.8" cy="68" r=".38"/>
<circle cx="83.5" cy="165.1" r=".38"/>
<circle cx="131.1" cy="39.4" r=".38"/>
<circle cx="131.1" cy="33.7" r=".38"/>
<circle cx="113.9" cy="39.4" r=".38"/>
<circle cx="113.9" cy="33.7" r=".38"/>
<circle cx="251.1" cy="54.7" r=".38"/>
<circle cx="233.9" cy="56.6" r=".38"/>
<circle cx="93" cy="157.5" r=".38"/>
<circle cx="94.9" cy="174.7" r=".38"/>
<circle cx="68.2" cy="39.4" r=".38"/>
<circle cx="66.3" cy="39.4" r=".38"/>
</g>
<g fill="none" stroke="#008000" stroke-width=".16">
<path d="M91.1 18.5v5.7M165.4 12.8v28.5h9.5M35.8 26.1v13.3h15.3M45.4 39.4v1.9M62.5 37.5h3.8v1.9M68.2 39.4v1.9M81.6 29.9v9.5h-19.1M91.1 31.8v3.8h5.7M91.1 20.4h36.2v3.8M96.8 29.9v11.4M104.4 39.4v3.8h34.3v-3.8M108.2 20.4v3.8"/>
<path d="M108.2 31.8v1.9h5.7M113.9 29.9v11.4M121.6 39.4v5.7M127.3 31.8v1.9h3.8M131.1 29.9v11.4M165.4 39.4h9.5M171.1 29.9v7.6h3.8M201.5 39.4h7.7M201.5 37.5h7.7M45.4 47.1v1.9h22.8v-1.9M56.8 45.1v7.7M169.2 58.5h5.7"/>
<path d="M169.2 54.7h5.7M169.2 56.6h5.7M174.9 50.9h-21v3.8M201.5 49h7.7M201.5 43.2h7.7M201.5 41.3h7.7M201.5 47.1h7.7M201.5 58.5h7.7M201.5 54.7h64.8M201.5 56.6h34.3M201.5 45.1h7.7M201.5 52.8h7.7"/>
<path d="M224.4 41.3v5.8h1.9M233.9 47.1h7.7M24.4 79.4h19.1M35.8 60.4v15.2h7.7M37.7 77.5h5.8M39.6 71.8h3.9M41.6 64.2v5.7h1.9M43.5 73.7h-19.1v21M66.3 73.7h5.7M66.3 79.4v13.4M66.3 69.9h5.7M85.4 73.7h7.6"/>
<path d="M85.4 71.8h7.6M85.4 75.6h7.6M100.6 73.7h9.5M100.6 71.8h9.5M100.6 75.6h9.5v5.7M136.8 68v11.4M142.5 62.3h-17.1v5.7M142.5 68h32.4M144.4 68v11.4M148.2 62.3h1.9M157.7 62.3h17.2M169.2 60.4h5.7"/>
<path d="M169.2 64.2h5.7M171.1 73.7h3.8M171.1 75.6h3.8M174.9 71.8h-3.8v15.3M174.9 66.1h-41.9v1.9h5.7M201.5 62.3h7.7M201.5 60.4h7.7M201.5 64.2h7.7M201.5 66.1h7.7M233.9 64.2v11.4M251.1 62.3v13.3M24.4 83.2h19.1"/>
<path d="M24.4 85.2h19.1M37.7 81.3h5.8M56.8 96.6v7.6M136.8 85.2v1.9h7.6v-1.9M140.6 87.1v3.8M180.6 96.6v7.6h3.8M193.9 96.6v7.6h-1.9M199.6 96.6v7.6h1.9M211.1 96.6v7.6h-1.9M226.3 96.6v5.7h5.7M228.2 92.8v5.7h3.8M228.2 96.6h3.8"/>
<path d="M228.2 94.7h3.8M232 92.8h-11.4v32.4M237.7 92.8h7.7M237.7 98.5h7.7M237.7 96.6h7.7M237.7 94.7h7.7M260.6 87.1v15.2h-22.9M51.1 109.9v-5.7h11.4v5.7M51.1 115.6v7.7h11.4v-7.7M188.2 108h5.7v3.8M199.6 111.8h7.7M205.4 108h-9.6v3.8"/>
<path d="M207.3 109.9h-9.6v1.9M237.7 104.2h7.7M237.7 108h7.7M237.7 109.9h7.7M237.7 100.4h7.7M237.7 106.1h7.7M56.8 123.3v7.6M93 134.7v7.6M43.5 148v7.6M68.2 157.5h7.6M83.5 151.8v-5.7h-24.8v19h36.2M91.1 157.5h5.7"/>
<path d="M93 149.9v7.6M117.8 159.4v7.6M123.5 144.2v15.2M131.1 159.4v13.4h3.8M43.5 167v3.9M68.2 174.7h7.6M83.5 165.1v3.9M91.1 174.7h9.5M94.9 174.7v7.6M142.5 167v-7.6h-34.3v13.4h1.9M94.9 189.9v1.9"/>
</g>
<g font-size="3.5">
<text x="4.2" y="204.7">13/05/2024</text>
<text x="23.4" y="204.7">10:32 AM f=0.75 G:\My Drive\PCB Files\Apple\SDISK2\Sdisk ][ Custom\Eagle Files\Sdisk2\SDISK2_V0.3.sch (Sheet: 1/1)</text>
</g>
<g font-size="2.2" fill="#505050">
<text x="184.1" y="33">U1</text>
<text x="184.6" y="81.6">ATMEGA328P-AU</text>
</g>
<g font-size="1.9" fill="#505050">
<text x="163.5" y="12.8" transform="rotate(-90 163.5 12.8)">+5V</text>
<text x="89.2" y="18.5" transform="rotate(-90 89.2 18.5)">+5V</text>
<text x="33.9" y="26.1" transform="rotate(-90 33.9 26.1)">+5V</text>
<text x="80.1" y="25.6">VCC</text>
<text x="89.9" y="28.3" transform="rotate(-90 89.9 28.3)">10K</text>
<text x="93.5" y="27.4" transform="rotate(-90 93.5 27.4)">R5</text>
<text x="107.1" y="28.3" transform="rotate(-90 107.1 28.3)">10K</text>
<text x="110.7" y="27.4" transform="rotate(-90 110.7 27.4)">R6</text>
<text x="126.1" y="28.3" transform="rotate(-90 126.1 28.3)">10K</text>
<text x="129.7" y="27.4" transform="rotate(-90 129.7 27.4)">R9</text>
<text x="98.7" y="34.7">UP</text>
<text x="115.8" y="34.7">DOWN</text>
<text x="133" y="34.7">ENTER</text>
<text x="103" y="36.6">DTSM-6</text>
<text x="120.1" y="36.6">DTSM-6</text>
<text x="137.3" y="36.6">DTSM-6</text>
<text x="222.5" y="41.3" transform="rotate(-90 222.5 41.3)">+5V</text>
<text x="46.2" y="46.7">10uF</text>
<text x="46.2" y="42.9">C2</text>
<text x="58.7" y="47.1">LM1117MPX-130.3</text>
<text x="58.7" y="45.2">LM1117T</text>
<text x="69.1" y="42.9">C3</text>
<text x="71.2" y="46.7">uF</text>
<text x="227.3" y="45.9">R1</text>
<text x="119.7" y="49">GND</text>
<text x="227.3" y="49.5">10k</text>
<text x="34.4" y="56.1">VCC</text>
<text x="54.9" y="56.6">GND</text>
<text x="152" y="58.5">GND</text>
<text x="142.9" y="65">LED1</text>
<text x="152.7" y="61.2">330o</text>
<text x="154.6" y="64.8">R4</text>
<text x="232.8" y="63.3" transform="rotate(-90 232.8 63.3)">R2</text>
<text x="236.4" y="63.3" transform="rotate(-90 236.4 63.3)">10K</text>
<text x="249.9" y="61.3" transform="rotate(-90 249.9 61.3)">R3</text>
<text x="253.5" y="61.3" transform="rotate(-90 253.5 61.3)">10K</text>
<text x="92" y="69">JP2</text>
<text x="123.5" y="71.8">GND</text>
<text x="142.5" y="69.9">27</text>
<text x="142.5" y="67.3">Q1</text>
<text x="145.2" y="69.9">Mhz</text>
<text x="137.9" y="81.1">C4</text>
<text x="145.6" y="81.1">C5</text>
<text x="237.2" y="79.2" transform="rotate(-90 237.2 79.2)">+5V</text>
<text x="254.3" y="79.2" transform="rotate(-90 254.3 79.2)">+5V</text>
<text x="108.2" y="85.2">GND</text>
<text x="137.9" y="84.9">33pF</text>
<text x="145.6" y="84.9">33pF</text>
<text x="258.7" y="87.1" transform="rotate(-90 258.7 87.1)">+5V</text>
<text x="138.7" y="94.7">GND</text>
<text x="169.2" y="90.9">GND</text>
<text x="178.7" y="94.1">GND</text>
<text x="197.8" y="94.1">GND</text>
<text x="229.2" y="90.4">JP1</text>
<text x="22.5" y="98.5">GND</text>
<text x="54.9" y="96.6" transform="rotate(-90 54.9 96.6)">+5V</text>
<text x="64.4" y="96.6">GND</text>
<text x="192" y="96.6" transform="rotate(-90 192 96.6)">+5V</text>
<text x="209.2" y="96.6" transform="rotate(-90 209.2 96.6)">+5V</text>
<text x="224.4" y="96.6" transform="rotate(-90 224.4 96.6)">+5V</text>
<text x="187.9" y="102.3" transform="rotate(-90 187.9 102.3)">SJ1</text>
<text x="205.1" y="102.3" transform="rotate(-90 205.1 102.3)">SJ2</text>
<text x="52.2" y="111.5">C1</text>
<text x="63.7" y="111.5">C6</text>
<text x="52.2" y="115.3">1nf</text>
<text x="63.7" y="115.3">1nf</text>
<text x="209.2" y="119.4">DISPLAY-OLED-128X64-I2C</text>
<text x="209.2" y="117.5">U$1</text>
<text x="218.7" y="129">GND</text>
<text x="54.9" y="134.7">GND</text>
<text x="91.1" y="132.2">GND</text>
<text x="41.6" y="148" transform="rotate(-90 41.6 148)">+5V</text>
<text x="91.8" y="147.3" transform="rotate(-90 91.8 147.3)">100k</text>
<text x="95.4" y="145.4" transform="rotate(-90 95.4 145.4)">R7</text>
<text x="121.6" y="144.2" transform="rotate(-90 121.6 144.2)">+5V</text>
<text x="85.4" y="155.2">IC2A</text>
<text x="43" y="161.8">IC2P</text>
<text x="85.4" y="161.3">74LS125D</text>
<text x="85.4" y="172.3">IC2B</text>
<text x="119.7" y="170.4">IC2C</text>
<text x="144.4" y="170.4">IC2D</text>
<text x="41.6" y="174.7">GND</text>
<text x="85.4" y="178.5">74LS125D</text>
<text x="119.7" y="176.6">74LS125D</text>
<text x="144.4" y="176.6">74LS125D</text>
<text x="97.3" y="185.4" transform="rotate(-90 97.3 185.4)">R8</text>
<text x="93.7" y="187.3" transform="rotate(-90 93.7 187.3)">100k</text>
<text x="93" y="195.6">GND</text>
</g>
<g font-size="1.9" fill="#800000">
<text x="92" y="79.9">AVR ISP</text>
<text x="197.3" y="130.9">128x64</text>
<text x="198.9" y="129">OLED</text>
</g>
<g font-size="1.6" fill="#505050">
<text x="53.5" y="39.9">IN</text>
<text x="57.3" y="39.9">OUT</text>
<text x="97.6" y="39.2">1</text>
<text x="97.6" y="41.1">2</text>
<text x="102.8" y="39.2">3</text>
<text x="102.8" y="41.1">4</text>
<text x="114.7" y="39.2">1</text>
<text x="114.7" y="41.1">2</text>
<text x="119.9" y="39.2">3</text>
<text x="119.9" y="41.1">4</text>
<text x="131.8" y="39.2">1</text>
<text x="131.8" y="41.1">2</text>
<text x="137.1" y="39.2">3</text>
<text x="137.1" y="41.1">4</text>
<text x="175.2" y="41.1">18</text>
<text x="176.1" y="37.3">4</text>
<text x="176.1" y="39.2">6</text>
<text x="180.4" y="38.1">VCC_2</text>
<text x="180.4" y="40">VCC</text>
<text x="180.4" y="41.9">AVCC</text>
<text x="193.3" y="38.1">PC0</text>
<text x="193.3" y="40">PC1</text>
<text x="193.3" y="41.9">PC2</text>
<text x="199.5" y="37.3">23</text>
<text x="199.5" y="39.2">24</text>
<text x="199.5" y="41.1">25</text>
<text x="55.3" y="42.7">GND</text>
<text x="175.2" y="44.9">19</text>
<text x="175.2" y="46.8">22</text>
<text x="180.4" y="45.7">ADC6</text>
<text x="180.4" y="47.6">ADC7</text>
<text x="193.3" y="43.8">PC3</text>
<text x="193.3" y="45.7">PC4</text>
<text x="193.3" y="47.6">PC5</text>
<text x="199.5" y="43">26</text>
<text x="199.5" y="44.9">27</text>
<text x="199.5" y="46.8">28</text>
<text x="175.2" y="50.6">20</text>
<text x="180.4" y="51.4">AREF</text>
<text x="193.1" y="53.3">PD0</text>
<text x="193.3" y="49.5">PC6</text>
<text x="199.5" y="48.7">29</text>
<text x="199.5" y="52.5">30</text>
<text x="175.2" y="54.4">12</text>
<text x="175.2" y="56.3">13</text>
<text x="175.2" y="58.2">14</text>
<text x="180.4" y="55.3">PB0</text>
<text x="180.4" y="57.2">PB1</text>
<text x="180.4" y="59.1">PB2</text>
<text x="193.1" y="55.3">PD1</text>
<text x="193.1" y="57.2">PD2</text>
<text x="193.1" y="59.1">PD3</text>
<text x="199.5" y="54.4">31</text>
<text x="199.5" y="56.3">32</text>
<text x="199.5" y="58.2">1</text>
<text x="175.2" y="60.1">15</text>
<text x="175.2" y="62">16</text>
<text x="175.2" y="63.9">17</text>
<text x="176.1" y="65.8">7</text>
<text x="180.4" y="61">PB3</text>
<text x="180.4" y="62.9">PB4</text>
<text x="180.4" y="64.8">PB5</text>
<text x="193.1" y="61">PD4</text>
<text x="193.1" y="62.9">PD5</text>
<text x="193.1" y="64.8">PD6</text>
<text x="199.5" y="60.1">2</text>
<text x="199.5" y="62">9</text>
<text x="199.5" y="63.9">10</text>
<text x="199.5" y="65.8">11</text>
<text x="44.2" y="69.7">1</text>
<text x="44.2" y="71.6">2</text>
<text x="47.1" y="70.5">CD/DAT3/CS</text>
<text x="58.8" y="70.5">CDI#</text>
<text x="64.7" y="69.7">10</text>
<text x="93.8" y="71.6">1</text>
<text x="99" y="71.6">2</text>
<text x="176.1" y="67.7">8</text>
<text x="176.1" y="71.6">3</text>
<text x="180.4" y="66.7">PB6</text>
<text x="180.4" y="68.6">PB7</text>
<text x="193.1" y="66.7">PD7</text>
<text x="44.2" y="77.3">5</text>
<text x="44.2" y="73.5">3</text>
<text x="44.2" y="75.4">4</text>
<text x="47.1" y="72.4">CMD/DI</text>
<text x="47.1" y="74.3">VSS1</text>
<text x="47.1" y="76.2">VDD</text>
<text x="60.3" y="74.3">WP</text>
<text x="64.7" y="73.5">11</text>
<text x="93.8" y="73.5">3</text>
<text x="93.8" y="75.4">5</text>
<text x="99" y="75.4">6</text>
<text x="99" y="73.5">4</text>
<text x="175.2" y="75.4">21</text>
<text x="176.1" y="73.5">5</text>
<text x="180.4" y="72.4">GND_2</text>
<text x="180.4" y="74.3">GND_3</text>
<text x="180.4" y="76.2">GND</text>
<text x="44.2" y="81.1">7</text>
<text x="44.2" y="83">8</text>
<text x="44.2" y="79.2">6</text>
<text x="47.1" y="81.9">DAT0/DO</text>
<text x="47.1" y="83.8">DAT1</text>
<text x="47.1" y="78.1">CLK/SCLK</text>
<text x="47.1" y="80">VSS2</text>
<text x="59.4" y="80">GND</text>
<text x="59.4" y="81.9">GND</text>
<text x="59.4" y="83.8">GND</text>
<text x="64.7" y="79.2">M1</text>
<text x="64.7" y="81.1">M2</text>
<text x="64.7" y="83">M3</text>
<text x="44.2" y="84.9">9</text>
<text x="47.1" y="85.7">DAT2</text>
<text x="59.4" y="85.7">GND</text>
<text x="64.7" y="84.9">M4</text>
<text x="231.3" y="92.5">1</text>
<text x="231.3" y="94.4">3</text>
<text x="237.6" y="92.5">2</text>
<text x="237.6" y="94.4">4</text>
<text x="231.3" y="96.3">5</text>
<text x="231.3" y="98.2">7</text>
<text x="231.3" y="100.1">9</text>
<text x="237.6" y="96.3">6</text>
<text x="237.6" y="98.2">8</text>
<text x="237.6" y="100.1">10</text>
<text x="185.2" y="103.9">1</text>
<text x="188" y="107.2" transform="rotate(-90 188 107.2)">2</text>
<text x="190.4" y="103.9">3</text>
<text x="202.3" y="103.9">1</text>
<text x="205.1" y="107.2" transform="rotate(-90 205.1 107.2)">2</text>
<text x="207.5" y="103.9">3</text>
<text x="230.4" y="102">11</text>
<text x="230.4" y="103.9">13</text>
<text x="230.4" y="105.8">15</text>
<text x="230.4" y="107.7">17</text>
<text x="237.6" y="102">12</text>
<text x="237.6" y="103.9">14</text>
<text x="237.6" y="105.8">16</text>
<text x="237.6" y="107.7">18</text>
<text x="193.7" y="113.9" transform="rotate(-90 193.7 113.9)">1</text>
<text x="195.6" y="113.9" transform="rotate(-90 195.6 113.9)">2</text>
<text x="197.5" y="113.9" transform="rotate(-90 197.5 113.9)">3</text>
<text x="199.4" y="113.9" transform="rotate(-90 199.4 113.9)">4</text>
<text x="230.4" y="109.6">19</text>
<text x="237.6" y="109.6">20</text>
<text x="194.5" y="118.5" transform="rotate(-90 194.5 118.5)">G</text>
<text x="196.4" y="118.3" transform="rotate(-90 196.4 118.3)">V</text>
<text x="198.3" y="120" transform="rotate(-90 198.3 120)">SCL</text>
<text x="200.2" y="120.3" transform="rotate(-90 200.2 120.3)">SDA</text>
<text x="83.2" y="153.5" transform="rotate(-90 83.2 153.5)">1</text>
<text x="43.2" y="157.7" transform="rotate(-90 43.2 157.7)">14</text>
<text x="77" y="157.3">2</text>
<text x="89" y="157.3">3</text>
<text x="43.2" y="165.9" transform="rotate(-90 43.2 165.9)">7</text>
<text x="83.2" y="170.6" transform="rotate(-90 83.2 170.6)">4</text>
<text x="111.3" y="172.5">9</text>
<text x="117.5" y="168.7" transform="rotate(-90 117.5 168.7)">10</text>
<text x="123.3" y="172.5">8</text>
<text x="135.2" y="172.5">12</text>
<text x="142.2" y="168.7" transform="rotate(-90 142.2 168.7)">13</text>
<text x="148.1" y="172.5">11</text>
<text x="77" y="174.4">5</text>
<text x="89" y="174.4">6</text>
</g>
<g font-size="1.5" fill="#505050">
<text x="242.6" y="47.6">RESET</text>
<text x="210.2" y="49.5">RESET</text>
</g>
<g font-size="1.3" fill="#800000">
<text x="44.9" y="42.9" transform="rotate(-90 44.9 42.9)">+</text>
<text x="67.8" y="42.9" transform="rotate(-90 67.8 42.9)">+</text>
</g>
<g font-size="1.3" fill="#505050">
<text x="47.3" y="67.6">J1</text>
<text x="44.9" y="159.4" transform="rotate(-90 44.9 159.4)">VCC</text>
<text x="44.9" y="165.7" transform="rotate(-90 44.9 165.7)">GND</text>
</g>
<g font-size="1.2" fill="#800000">
<text x="88.4" y="71.3">MISO</text>
<text x="102.5" y="71.3">VCC</text>
<text x="88.4" y="73.3">SCK</text>
<text x="88.4" y="75.2">RST</text>
<text x="102.5" y="73.3">MOSI</text>
<text x="102.5" y="75.2">GND</text>
</g>
</svg>
